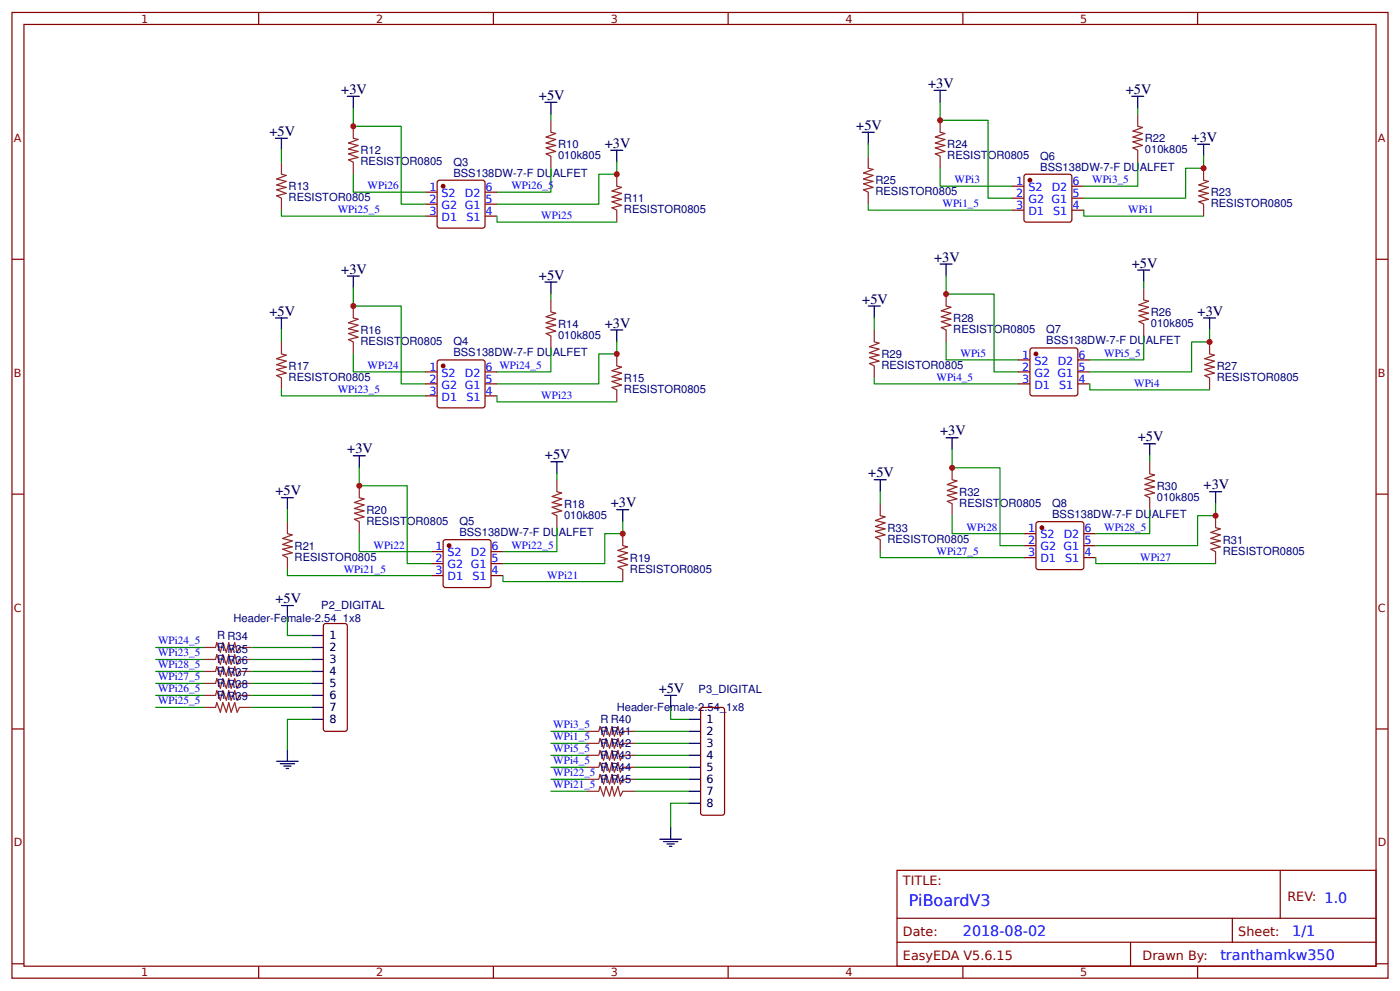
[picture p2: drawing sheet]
<svg xmlns="http://www.w3.org/2000/svg" width="309mm" height="219mm" viewBox="0 0 309 219" stroke-linecap="round" stroke-linejoin="round" font-family="sans-serif">
<g fill="none" stroke="#800" stroke-width=".26">
<path d="M2.6 2.8h304.1v213.2h-304.1zM5.3 5.4h298.7v208h-298.7zM57.1 2.8v2.6M109 2.8v2.6M160.9 2.8v2.6M212.7 2.8v2.6M264.6 2.8v2.6M96.8 39.9l9.8-.1 .5 .3 .1 9.7-.3 .5-9.8 .1-.5-.3v-9.8zM226.3 38.7l.4-.2h9.8l.3 .5-.1 9.8-.4 .3-9.8-.1-.3-.5zM2.6 57.3h2.7M93.9 42.4h2.7M93.9 45.1h2.7"/>
<path d="M93.9 47.7h2.7M107.2 42.4h2.6M107.2 45.1h2.6M107.2 47.7h2.6M223.6 41.1h2.6M223.6 43.8h2.6M223.6 46.4h2.6M236.8 41.1h2.6M236.8 43.8h2.6M236.8 46.4h2.6M304 57.3h2.7M96.8 79.6l9.8-.1 .5 .2 .1 9.8-.3 .5-9.8 .1-.5-.3v-9.8z"/>
<path d="M224.9 79.5h2.6M227.6 77.1l.5-.3 9.8 .1 .2 .5v9.8l-.5 .2-9.8-.1-.3-.4zM238.1 79.5h2.7M93.9 82.1h2.7M93.9 84.8h2.7M93.9 87.4h2.7M107.2 82.1h2.6M107.2 84.8h2.6M107.2 87.4h2.6M224.9 82.1h2.6M224.9 84.8h2.6M238.1 82.1h2.7"/>
<path d="M238.1 84.8h2.7M2.6 109.1h2.7M98.2 119.2h9.7l.5 .2 .1 9.8-.3 .5-9.8 .1-.4-.3-.1-9.8zM226.2 117.8h2.7M228.9 115.5l.5-.3 9.8 .1 .2 .4v9.8l-.5 .3-9.8-.1-.2-.4zM239.4 117.8h2.7M304 109.1h2.7M71.7 137.8l4.5-.1 .5 .3v.2v22.8v.2l-.5 .3h-4.2l-.3-.1-.3-.4v-22.8zM95.2 121.8h2.7M95.2 124.5h2.7M95.2 127.1h2.7M108.5 121.8h2.6"/>
<path d="M108.5 124.5h2.6M108.5 127.1h2.6M226.2 120.5h2.7M226.2 123.1h2.7M239.4 120.5h2.7M239.4 123.1h2.7M154.9 156.5l.4-.3h4.2l.5 .3 .1 .2v22.8l-.1 .3-.5 .2h-4.2h-.3l-.2-.5zM2.6 161h2.7M304 161h2.7M198.2 192.2h105.8v21.2h-105.8zM282.8 192.2v10.6M2.6 212.8h2.7"/>
<path d="M57.1 213.4v2.6M109 213.4v2.6M160.9 213.4v2.6M198.2 202.8h105.8M198.2 208.1h105.8M212.7 213.4v2.6M249.8 208.1v5.3M264.6 213.4v2.6M272.3 202.8v5.3M304 212.8h2.7"/>
</g>
<g fill="#800" stroke="#800" stroke-width=".26">
<circle cx="97.9" cy="41.1" r=".4"/>
<circle cx="97.9" cy="80.8" r=".4"/>
<circle cx="99.2" cy="120.5" r=".4"/>
<circle cx="227.5" cy="39.8" r=".4"/>
<circle cx="228.9" cy="78.2" r=".4"/>
<circle cx="230.2" cy="116.5" r=".4"/>
</g>
<g fill="none" stroke="#8d2323" stroke-width=".26">
<path d="M62.2 35.8v2.7l1 .2-2.1 .8 2.1 .6-2.1 .8 2.1 .5-2.1 .5 2.1 .8-2.1 .5 1.1 .6v2.6M78.1 27.9v2.6l1 .3-2.1 .8 2.1 .5-2.1 .8 2.1 .5-2.1 .6 2.1 .8-2.1 .5 1.1 .5v2.7M121.7 26.6v2.6l1.1 .3-2.2 .8 2.2 .5-2.2 .8 2.2 .5-2.2 .5 2.2 .8-2.2 .6 1.1 .5v2.6M136.3 38.5v2.6l1 .3-2.1 .8 2.1 .5-2.1 .8 2.1 .5-2.1 .6 2.1 .7-2.1 .6 1.1 .5v2.7M191.8 34.5v2.6l1.1 .3-2.1 .8 2.1 .5-2.1 .8 2.1 .6-2.1 .5 2.1 .8-2.1 .5 1 .5v2.7M207.7 26.6v2.6l1.1 .3-2.2 .8 2.2 .5-2.2 .8 2.2 .5-2.2 .5 2.2 .8-2.2 .6 1.1 .5v2.6M251.4 25.2v2.7l1 .3-2.1 .7 2.1 .6-2.1 .8 2.1 .5-2.1 .5 2.1 .8-2.1 .5 1.1 .6v2.6M265.9 37.1v2.7l1.1 .3-2.2 .8 2.2 .5-2.2 .8 2.2 .5-2.2 .5 2.2 .8-2.2 .6 1.1 .5v2.6M62.2 75.5v2.7l1 .2-2.1 .8 2.1 .5-2.1 .8 2.1 .6-2.1 .5 2.1 .8-2.1 .5 1.1 .5v2.7M78.1 67.6v2.6l1 .3-2.1 .8 2.1 .5-2.1 .8 2.1 .5-2.1 .6 2.1 .8-2.1 .5 1.1 .5v2.7M121.7 66.3v2.6l1.1 .3-2.2 .8 2.2 .5-2.2 .8 2.2 .5-2.2 .5 2.2 .8-2.2 .6 1.1 .5v2.6M136.3 78.2v2.6l1 .3-2.1 .8 2.1 .5-2.1 .8 2.1 .5-2.1 .5 2.1 .8-2.1 .6 1.1 .5v2.6"/>
<path d="M193.1 72.9v2.6l1.1 .3-2.1 .8 2.1 .5-2.1 .8 2.1 .5-2.1 .6 2.1 .7-2.1 .6 1 .5v2.6M209 64.9v2.7l1.1 .2-2.1 .8 2.1 .6-2.1 .8 2.1 .5-2.1 .5 2.1 .8-2.1 .5 1 .6v2.6M252.7 63.6v2.7l1 .2-2.1 .8 2.1 .5-2.1 .8 2.1 .6-2.1 .5 2.1 .8-2.1 .5 1.1 .5v2.7M267.2 75.5v2.7l1.1 .2-2.1 .8 2.1 .5-2.1 .8 2.1 .6-2.1 .5 2.1 .8-2.1 .5 1 .5v2.7M63.5 115.2v2.6l1.1 .3-2.2 .8 2.2 .5-2.2 .8 2.2 .6-2.2 .5 2.2 .8-2.2 .5 1.1 .5v2.7M79.4 107.3v2.6l1 .3-2.1 .8 2.1 .5-2.1 .8 2.1 .5-2.1 .5 2.1 .8-2.1 .6 1.1 .5v2.6M123 105.9v2.7l1.1 .2-2.1 .8 2.1 .6-2.1 .8 2.1 .5-2.1 .5 2.1 .8-2.1 .5 1 .6v2.6M137.6 117.8v2.7l1 .3-2.1 .7 2.1 .6-2.1 .8 2.1 .5-2.1 .5 2.1 .8-2.1 .6 1.1 .5v2.6M194.5 111.2v2.7l1 .2-2.1 .8 2.1 .6-2.1 .8 2.1 .5-2.1 .5 2.1 .8-2.1 .5 1.1 .6v2.6M210.3 103.3v2.6l1.1 .3-2.1 .8 2.1 .5-2.1 .8 2.1 .5-2.1 .6 2.1 .8-2.1 .5 1 .5v2.7M254 102v2.6l1.1 .3-2.2 .8 2.2 .5-2.2 .8 2.2 .5-2.2 .6 2.2 .7-2.2 .6 1.1 .5v2.7M268.6 113.9v2.6l1 .3-2.1 .8 2.1 .5-2.1 .8 2.1 .5-2.1 .6 2.1 .8-2.1 .5 1.1 .5v2.7"/>
<path d="M45 143h2.6l.3-1.1 .8 2.1 .5-2.1 .8 2.1 .5-2.1 .6 2.1 .8-2.1 .5 2.1 .5-1h2.7M45 148.3h2.6l.3-1.1 .8 2.1 .5-2.1 .8 2.1 .5-2.1 .6 2.1 .8-2.1 .5 2.1 .5-1h2.7M45 153.6h2.6l.3-1.1 .8 2.1 .5-2.1 .8 2.1 .5-2.1 .6 2.1 .8-2.1 .5 2.1 .5-1h2.7M45 145.6h2.6l.3-1 .8 2.1 .5-2.1 .8 2.1 .5-2.1 .6 2.1 .8-2.1 .5 2.1 .5-1.1h2.7M45 150.9h2.6l.3-1 .8 2.1 .5-2.1 .8 2.1 .5-2.1 .6 2.1 .8-2.1 .5 2.1 .5-1.1h2.7M45 156.2h2.6l.3-1 .8 2.1 .5-2.1 .8 2.1 .5-2.1 .6 2.1 .8-2.1 .5 2.1 .5-1.1h2.7M129.6 161.5h2.7l.3-1.1 .7 2.2 .6-2.2 .8 2.2 .5-2.2 .5 2.2 .8-2.2 .6 2.2 .5-1.1h2.6M129.6 166.8h2.7l.3-1.1 .7 2.2 .6-2.2 .8 2.2 .5-2.2 .5 2.2 .8-2.2 .6 2.2 .5-1.1h2.6M129.6 172.1h2.7l.3-1.1 .7 2.1 .6-2.1 .8 2.1 .5-2.1 .5 2.1 .8-2.1 .6 2.1 .5-1h2.6M129.6 164.1h2.7l.3-1 .7 2.1 .6-2.1 .8 2.1 .5-2.1 .5 2.1 .8-2.1 .6 2.1 .5-1.1h2.6M129.6 169.4h2.7l.3-1 .7 2.1 .6-2.1 .8 2.1 .5-2.1 .5 2.1 .8-2.1 .6 2.1 .5-1.1h2.6M129.6 174.7h2.7l.3-1 .7 2.1 .6-2.1 .8 2.1 .5-2.1 .5 2.1 .8-2.1 .6 2.1 .5-1.1h2.6"/>
</g>
<g fill="none" stroke="#000" stroke-width=".26">
<path d="M206.4 19.9h2.6M207.7 19.9v2.7M60.9 30.5h2.6M62.2 30.5v2.7M76.7 21.3h2.7M78.1 21.3v2.6M120.4 22.6h2.6M121.7 22.6v2.6M134.9 33.2h2.7M136.3 33.2v2.6M190.5 29.2h2.6M191.8 29.2v2.7"/>
<path d="M250 21.3h2.7M251.4 21.3v2.6M264.6 31.9h2.6M265.9 31.9v2.6M207.7 58.3h2.6M209 58.3v2.7M251.4 59.6h2.6M252.7 59.6v2.7M60.9 70.2h2.6M62.2 70.2v2.7M76.7 61h2.7M78.1 61v2.6"/>
<path d="M120.4 62.3h2.6M121.7 62.3v2.6M134.9 72.9h2.7M136.3 72.9v2.6M191.8 67.6h2.7M193.1 67.6v2.6M265.9 70.2h2.7M267.2 70.2v2.7M209 96.7h2.7M210.3 96.7v2.6M252.7 98h2.6M254 98v2.6"/>
<path d="M62.2 109.9h2.6M63.5 109.9v2.7M78.1 100.6h2.6M79.4 100.6v2.7M121.7 102h2.7M123 102v2.6M136.3 112.6h2.6M137.6 112.6v2.6M193.1 105.9h2.7M194.5 105.9v2.7M267.2 108.6h2.7M268.6 108.6v2.6"/>
<path d="M62.2 133.7h2.6M63.5 133.7v2.7M68.8 140.3h2.6M68.8 143h2.6M68.8 145.6h2.6M68.8 148.3h2.6M68.8 150.9h2.6M68.8 153.6h2.6M68.8 156.2h2.6M68.8 158.9h2.6M146.8 153.6h2.7M148.2 153.6v2.6"/>
<path d="M152.1 158.9h2.7M61.1 168.1h4.8M61.9 168.6h3.2M62.7 169.2h1.6M63.2 169.7h.6M63.5 165.5v2.6M152.1 161.5h2.7M152.1 164.1h2.7M152.1 166.8h2.7M152.1 169.4h2.7M152.1 172.1h2.7M152.1 174.7h2.7"/>
<path d="M152.1 177.4h2.7M145.8 185.3h4.7M146.6 185.8h3.2M147.4 186.4h1.6M147.9 186.9h.5M148.2 182.7v2.6"/>
</g>
<g fill="none" stroke="#080" stroke-width=".26">
<path d="M62.2 33.2v2.6M78.1 23.9v4h10.5v17.2h5.3M78.1 38.5v3.9h15.8M121.7 37.1v5.3h-11.9M121.7 25.2v1.4M136.3 35.8v2.7h-4v6.6h-22.5M191.8 31.9v2.6M207.7 22.6v4h10.6v17.2h5.3M207.7 37.1v4h15.9M251.4 35.8v5.3h-12M251.4 23.9v1.3M265.9 34.5v2.6h-4v6.7h-22.5"/>
<path d="M62.2 46.4v1.3h31.7M109.8 47.7v1.4h26.5M191.8 45.1v1.3h31.8M239.4 46.4v1.3h26.5M62.2 72.9v2.6M78.1 63.6v4h10.5v17.2h5.3M78.1 78.2v3.9h15.8M121.7 76.8v5.3h-11.9M121.7 64.9v1.4M136.3 75.5v2.7h-4v6.6h-22.5M193.1 70.2v2.7M209 61v3.9h10.6v17.2h5.3"/>
<path d="M209 75.5v4h15.9M252.7 74.2v5.3h-11.9M252.7 62.3v1.3M267.2 72.9v2.6h-3.9v6.6h-22.5M62.2 86.1v1.3h31.7M109.8 87.4v1.3h26.5M193.1 83.4v1.4h31.8M210.3 99.3v4h10.6v17.2h5.3M240.8 84.8v1.3h26.4M63.5 112.6v2.6M79.4 103.3v4h10.6v17.2h5.2M79.4 117.8v4h15.8"/>
<path d="M123 116.5v5.3h-11.9M123 104.6v1.3M137.6 115.2v2.6h-4v6.7h-22.5M194.5 108.6v2.6M210.3 113.9v3.9h15.9M254 112.6v5.2h-11.9M254 100.6v1.4M268.6 111.2v2.7h-4v6.6h-22.5M63.5 125.8v1.3h31.7M63.5 136.4v3.9h5.3M111.1 127.1v1.3h26.5M194.5 121.8v1.3h31.7"/>
<path d="M242.1 123.1v1.4h26.5M34.4 156.2h10.6M34.4 153.6h10.6M34.4 150.9h10.6M34.4 148.3h10.6M34.4 145.6h10.6M34.4 143h10.6M55.6 156.2h13.2M55.6 153.6h13.2M55.6 150.9h13.2M55.6 148.3h13.2M55.6 145.6h13.2"/>
<path d="M55.6 143h13.2M68.8 158.9h-5.3v6.6M148.2 156.2v2.7h3.9M121.7 161.5h7.9M121.7 164.1h7.9M121.7 166.8h7.9M121.7 169.4h7.9M121.7 172.1h7.9M121.7 174.7h7.9M140.2 161.5h11.9M140.2 164.1h11.9M140.2 166.8h11.9"/>
<path d="M140.2 169.4h11.9M140.2 172.1h11.9M140.2 174.7h11.9M152.1 177.4h-3.9v5.3"/>
</g>
<g fill="#c00">
<circle cx="210.3" cy="103.3" r=".66"/>
<circle cx="268.6" cy="113.9" r=".66"/>
<circle cx="207.7" cy="26.6" r=".66"/>
<circle cx="265.9" cy="37.1" r=".66"/>
<circle cx="137.6" cy="117.8" r=".66"/>
<circle cx="79.4" cy="107.3" r=".66"/>
<circle cx="136.3" cy="38.5" r=".66"/>
<circle cx="78.1" cy="27.9" r=".66"/>
<circle cx="78.1" cy="67.6" r=".66"/>
<circle cx="136.3" cy="78.2" r=".66"/>
<circle cx="267.2" cy="75.5" r=".66"/>
<circle cx="209" cy="64.9" r=".66"/>
</g>
<text font-size="3.5" fill="#00f" x="200.8" y="200.1">PiBoardV3</text>
<g font-size="3.2">
<text x="75.4" y="20.7">+3V</text>
<text x="119.1" y="22.1">+5V</text>
<text x="205.1" y="19.4">+3V</text>
<text x="248.7" y="20.7">+5V</text>
<text x="189.2" y="28.7">+5V</text>
<text x="59.5" y="30">+5V</text>
<text x="133.6" y="32.6">+3V</text>
<text x="263.3" y="31.3">+3V</text>
<text x="206.4" y="57.8">+3V</text>
<text x="250" y="59.1">+5V</text>
<text x="75.4" y="60.4">+3V</text>
<text x="119.1" y="61.8">+5V</text>
<text x="59.5" y="69.7">+5V</text>
<text x="190.5" y="67">+5V</text>
<text x="264.6" y="69.7">+3V</text>
<text x="133.6" y="72.3">+3V</text>
<text x="76.7" y="100.1">+3V</text>
<text x="120.4" y="101.4">+5V</text>
<text x="207.7" y="96.1">+3V</text>
<text x="251.4" y="97.5">+5V</text>
<text x="191.8" y="105.4">+5V</text>
<text x="60.9" y="109.4">+5V</text>
<text x="134.9" y="112">+3V</text>
<text x="265.9" y="108.1">+3V</text>
<text x="60.9" y="133.2">+5V</text>
<text x="145.5" y="153">+5V</text>
</g>
<g font-size="3.2" fill="#00f">
<text x="212.7" y="206.7">2018-08-02</text>
<text x="285.5" y="206.7">1/1</text>
<text x="269.6" y="212">tranthamkw350</text>
</g>
<g font-size="2.8" fill="#800">
<text x="199.5" y="195.4">TITLE:</text>
<text x="284.4" y="199.1">REV: 1.0</text>
<text x="199.5" y="206.7">Date:</text>
<text x="273.6" y="206.7">Sheet:</text>
<text x="199.5" y="212">EasyEDA V5.6.15</text>
<text x="252.4" y="212">Drawn By:</text>
</g>
<g font-size="2.5" fill="#800">
<text x="31.2" y="5">1</text>
<text x="83.1" y="5">2</text>
<text x="134.9" y="5">3</text>
<text x="186.8" y="5">4</text>
<text x="238.7" y="5">5</text>
<text x="3" y="31.3">A</text>
<text x="304.4" y="31.3">A</text>
<text x="3" y="83.2">B</text>
<text x="304.4" y="83.2">B</text>
<text x="3" y="135">C</text>
<text x="304.4" y="135">C</text>
<text x="3" y="186.9">D</text>
<text x="304.4" y="186.9">D</text>
<text x="31.2" y="215.6">1</text>
<text x="83.1" y="215.6">2</text>
<text x="134.9" y="215.6">3</text>
<text x="186.8" y="215.6">4</text>
<text x="238.7" y="215.6">5</text>
</g>
<g font-size="2.5" fill="#000080">
<text x="79.6" y="34.1">R12</text>
<text x="123.3" y="35.2">010k805</text>
<text x="123.3" y="32.7">R10</text>
<text x="209.3" y="35.2">RESISTOR0805</text>
<text x="209.3" y="32.7">R24</text>
<text x="229.8" y="35.2">Q6</text>
<text x="252.9" y="33.9">010k805</text>
<text x="252.9" y="31.4">R22</text>
<text x="63.8" y="42">R13</text>
<text x="79.6" y="36.5">RESISTOR0805</text>
<text x="100.2" y="39">BSS138DW-7-F DUALFET</text>
<text x="100.2" y="36.6">Q3</text>
<text x="193.4" y="40.7">R25</text>
<text x="229.8" y="37.7">BSS138DW-7-F DUALFET</text>
<text x="63.8" y="44.4">RESISTOR0805</text>
<text x="137.8" y="47.1">RESISTOR0805</text>
<text x="137.8" y="44.6">R11</text>
<text x="193.4" y="43.1">RESISTOR0805</text>
<text x="267.5" y="45.8">RESISTOR0805</text>
<text x="267.5" y="43.3">R23</text>
<text x="210.6" y="71.1">R28</text>
<text x="254.3" y="69.8">R26</text>
<text x="79.6" y="76.2">RESISTOR0805</text>
<text x="79.6" y="73.7">R16</text>
<text x="100.2" y="76.2">Q4</text>
<text x="123.3" y="74.9">010k805</text>
<text x="123.3" y="72.4">R14</text>
<text x="210.6" y="73.5">RESISTOR0805</text>
<text x="231.1" y="76">BSS138DW-7-F DUALFET</text>
<text x="231.1" y="73.6">Q7</text>
<text x="254.3" y="72.2">010k805</text>
<text x="63.8" y="81.7">R17</text>
<text x="100.2" y="78.7">BSS138DW-7-F DUALFET</text>
<text x="194.7" y="81.5">RESISTOR0805</text>
<text x="194.7" y="79">R29</text>
<text x="268.8" y="81.7">R27</text>
<text x="63.8" y="84.1">RESISTOR0805</text>
<text x="137.8" y="86.8">RESISTOR0805</text>
<text x="137.8" y="84.3">R15</text>
<text x="268.8" y="84.1">RESISTOR0805</text>
<text x="81" y="113.4">R20</text>
<text x="124.6" y="112.1">R18</text>
<text x="211.9" y="111.9">RESISTOR0805</text>
<text x="211.9" y="109.5">R32</text>
<text x="232.5" y="112">Q8</text>
<text x="255.6" y="110.6">010k805</text>
<text x="255.6" y="108.1">R30</text>
<text x="81" y="115.9">RESISTOR0805</text>
<text x="101.5" y="118.4">BSS138DW-7-F DUALFET</text>
<text x="101.5" y="115.9">Q5</text>
<text x="124.6" y="114.6">010k805</text>
<text x="196.1" y="119.8">RESISTOR0805</text>
<text x="196.1" y="117.4">R33</text>
<text x="232.5" y="114.4">BSS138DW-7-F DUALFET</text>
<text x="65.1" y="123.8">RESISTOR0805</text>
<text x="65.1" y="121.4">R21</text>
<text x="139.2" y="124">R19</text>
<text x="270.1" y="122.5">RESISTOR0805</text>
<text x="270.1" y="120.1">R31</text>
<text x="139.2" y="126.5">RESISTOR0805</text>
<text x="51.6" y="137.3">Header-Female-2.54_1x8</text>
<text x="71" y="134.5">P2_DIGITAL</text>
<text x="48" y="141.1">R R34</text>
<text x="48" y="143.8">R R35</text>
<text x="48" y="146.4">R R36</text>
<text x="48" y="149.1">R R37</text>
<text x="48" y="151.7">R R38</text>
<text x="48" y="154.4">R R39</text>
<text x="154.3" y="153">P3_DIGITAL</text>
<text x="132.7" y="159.6">R R40</text>
<text x="136.3" y="157">Header-Female-2.54_1x8</text>
<text x="132.7" y="162.3">R R41</text>
<text x="132.7" y="164.9">R R42</text>
<text x="132.7" y="167.6">R R43</text>
<text x="132.7" y="170.2">R R44</text>
<text x="132.7" y="172.9">R R45</text>
</g>
<g font-size="2.5" fill="#00f">
<text x="81.2" y="41.8">WPi26</text>
<text x="113" y="41.8">WPi26_5</text>
<text x="210.9" y="40.5">WPi3</text>
<text x="224.5" y="40.9">1</text>
<text x="236.9" y="40.9">6</text>
<text x="241.3" y="40.5">WPi3_5</text>
<text x="74.6" y="47.1">WPi25_5</text>
<text x="94.9" y="42.2">1</text>
<text x="94.9" y="44.8">2</text>
<text x="94.9" y="47.5">3</text>
<text x="97.6" y="43.5">S2</text>
<text x="97.6" y="46.1">G2 G1</text>
<text x="102.7" y="43.5">D2</text>
<text x="107.3" y="42.2">6</text>
<text x="107.3" y="47.5">4</text>
<text x="107.3" y="44.8">5</text>
<text x="208.2" y="45.7">WPi1_5</text>
<text x="224.5" y="43.5">2</text>
<text x="224.5" y="46.1">3</text>
<text x="227.2" y="42.2">S2</text>
<text x="227.2" y="44.8">G2 G1</text>
<text x="227.2" y="47.5">D1</text>
<text x="232.4" y="42.2">D2</text>
<text x="232.7" y="47.5">S1</text>
<text x="236.9" y="46.1">4</text>
<text x="236.9" y="43.5">5</text>
<text x="249.2" y="47.1">WPi1</text>
<text x="97.6" y="48.8">D1</text>
<text x="103" y="48.8">S1</text>
<text x="119.6" y="48.4">WPi25</text>
<text x="81.2" y="81.5">WPi24</text>
<text x="94.9" y="81.9">1</text>
<text x="97.6" y="83.2">S2</text>
<text x="102.7" y="83.2">D2</text>
<text x="107.3" y="81.9">6 WPi24_5</text>
<text x="212.2" y="78.8">WPi5</text>
<text x="225.8" y="79.2">1</text>
<text x="225.8" y="81.9">2</text>
<text x="228.5" y="80.5">S2</text>
<text x="228.5" y="83.2">G2 G1</text>
<text x="233.7" y="80.5">D2</text>
<text x="238.3" y="81.9">5</text>
<text x="238.3" y="79.2">6</text>
<text x="243.9" y="78.8">WPi5_5</text>
<text x="74.6" y="86.8">WPi23_5</text>
<text x="94.9" y="84.5">2</text>
<text x="94.9" y="87.2">3</text>
<text x="97.6" y="85.8">G2 G1</text>
<text x="97.6" y="88.5">D1</text>
<text x="103" y="88.5">S1</text>
<text x="107.3" y="87.2">4</text>
<text x="107.3" y="84.5">5</text>
<text x="119.6" y="88.1">WPi23</text>
<text x="206.9" y="84.1">WPi4_5</text>
<text x="225.8" y="84.5">3</text>
<text x="228.5" y="85.8">D1</text>
<text x="234" y="85.8">S1</text>
<text x="238.3" y="84.5">4</text>
<text x="250.6" y="85.4">WPi4</text>
<text x="213.5" y="117.2">WPi28</text>
<text x="227.2" y="117.6">1</text>
<text x="229.8" y="118.9">S2</text>
<text x="235" y="118.9">D2</text>
<text x="239.6" y="117.6">6</text>
<text x="243.9" y="117.2">WPi28_5</text>
<text x="82.5" y="121.2">WPi22</text>
<text x="96.2" y="121.5">1</text>
<text x="96.2" y="124.2">2</text>
<text x="98.9" y="122.9">S2</text>
<text x="98.9" y="125.5">G2 G1</text>
<text x="104" y="122.9">D2</text>
<text x="108.6" y="121.5">6</text>
<text x="108.6" y="124.2">5</text>
<text x="113" y="121.2">WPi22_5</text>
<text x="206.9" y="122.5">WPi27_5</text>
<text x="227.2" y="120.2">2</text>
<text x="227.2" y="122.9">3</text>
<text x="229.8" y="121.5">G2 G1</text>
<text x="229.8" y="124.2">D1</text>
<text x="235.3" y="124.2">S1</text>
<text x="239.6" y="122.9">4</text>
<text x="239.6" y="120.2">5</text>
<text x="251.9" y="123.8">WPi27</text>
<text x="75.9" y="126.4">WPi21_5</text>
<text x="96.2" y="126.8">3</text>
<text x="98.9" y="128.2">D1</text>
<text x="104.4" y="128.2">S1</text>
<text x="108.6" y="126.8">4</text>
<text x="120.9" y="127.8">WPi21</text>
<text x="34.9" y="142.3">WPi24_5</text>
<text x="34.9" y="145">WPi23_5</text>
<text x="34.9" y="147.6">WPi28_5</text>
<text x="34.9" y="150.3">WPi27_5</text>
<text x="34.9" y="152.9">WPi26_5</text>
<text x="34.9" y="155.5">WPi25_5</text>
<text x="122.2" y="160.8">WPi3_5</text>
<text x="122.2" y="163.5">WPi1_5</text>
<text x="122.2" y="166.1">WPi5_5</text>
<text x="122.2" y="168.8">WPi4_5</text>
<text x="122.2" y="171.4">WPi22_5</text>
<text x="122.2" y="174.1">WPi21_5</text>
</g>
<g font-size="2.5">
<text x="72.8" y="141.1">1</text>
<text x="72.8" y="143.8">2</text>
<text x="72.8" y="146.4">3</text>
<text x="72.8" y="149.1">4</text>
<text x="72.8" y="151.7">5</text>
<text x="72.8" y="154.4">6</text>
<text x="72.8" y="157">7</text>
<text x="72.8" y="159.6">8</text>
<text x="156.1" y="159.6">1</text>
<text x="156.1" y="162.3">2</text>
<text x="156.1" y="164.9">3</text>
<text x="156.1" y="167.6">4</text>
<text x="156.1" y="170.2">5</text>
<text x="156.1" y="172.9">6</text>
<text x="156.1" y="175.5">7</text>
<text x="156.1" y="178.2">8</text>
</g>
</svg>
